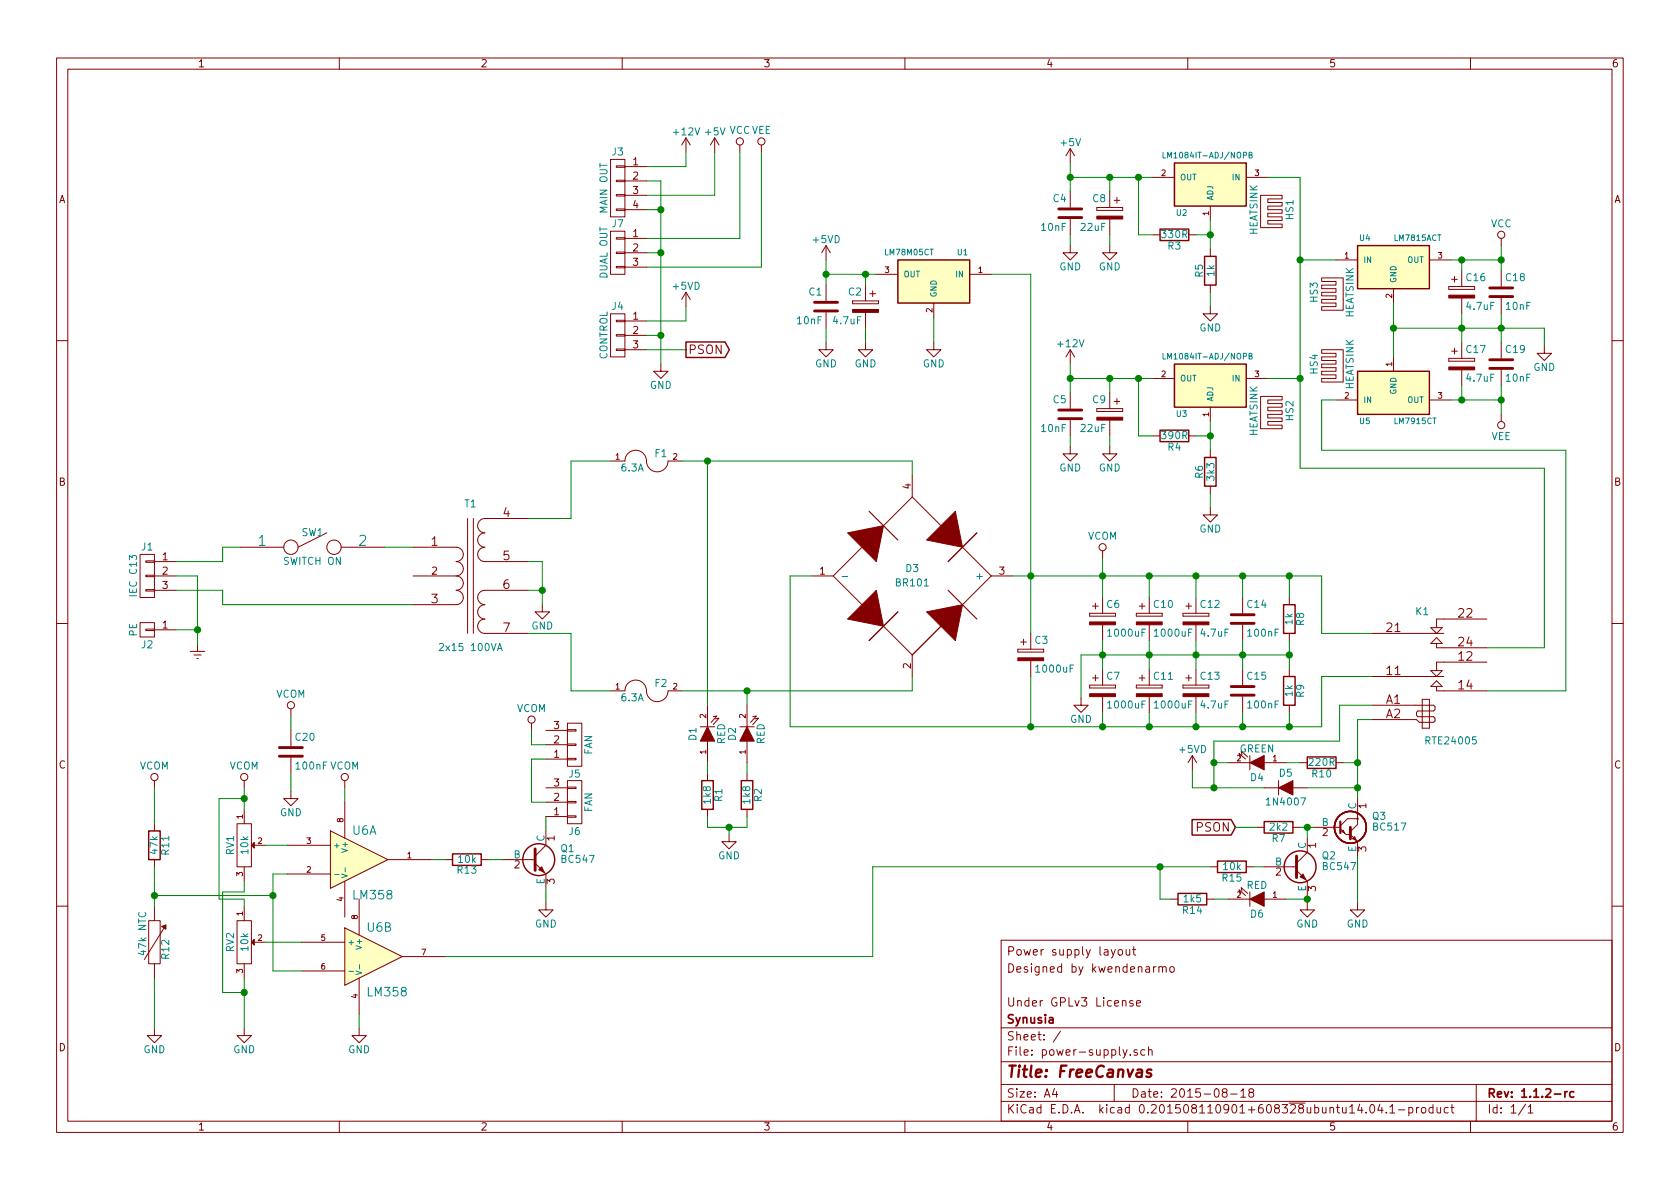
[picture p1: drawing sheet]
<svg xmlns="http://www.w3.org/2000/svg" width="297mm" height="210mm" viewBox="0 0 297 210" stroke-linecap="round" stroke-linejoin="round" font-family="sans-serif">
<g fill="none" stroke="#840000" stroke-width=".18">
<path d="M10 10.3h277v189.9h-277zM12 12.2h273v186.1h-273zM60 10.3v1.9M110 10.3v1.9M160 10.3v1.9M210 10.3v1.9M260 10.3v1.9M107.9 28.2h2.6v10.1h-2.6zM109 37h1.5v.2h-1.5zM109 34.4h1.5v.3h-1.5zM109 31.9h1.5v.2h-1.5zM109 29.3h1.5v.3h-1.5z"/>
<path d="M110.5 29.5h3.8M110.5 32h3.8M110.5 34.5h3.8M110.5 37.1h3.8M121.3 24.4l-.8 1.2M121.3 24.4v2.5M121.3 24.4l.7 1.2M126.4 24.4l-.8 1.2M126.4 24.4v2.5M126.4 24.4l.7 1.2M130.8 25.6v1.3M134.6 25.6v1.3"/>
<path d="M189.2 26.3v2.5M189.2 33.9v2.8M189.2 38.7v2.8M189.2 26.3l-.7 1.3M189.2 26.3l.8 1.3M193.9 37.2h4.6zM193.9 36.7h4.6zM193.9 36.7v.5zM196.2 33.9v2.8M196.2 38.7v2.8M197 35.4h1M197.5 34.9v1"/>
<path d="M198.5 36.7v.5zM203.8 31.4h3.8M214 36.4v2.6M220.3 31.4h3.9M222.9 34.5h3.8v.7h-2.5v.6h2.5v.6h-2.5v.7h2.5v.6h-2.5v.6h2.5v.7h-2.5v.6h2.5v.7h-3.8zM107.9 55.5h2.6v7.6h-2.6zM107.9 40.9h2.6v7.6h-2.6zM109 59.2h1.5v.2h-1.5zM109 56.6h1.5v.3h-1.5zM109 47.1h1.5v.3h-1.5zM109 44.6h1.5v.2h-1.5zM109 42h1.5v.3h-1.5z"/>
<path d="M110.5 56.8h3.8M110.5 59.3h3.8M110.5 42.2h3.8M110.5 44.7h3.8M110.5 47.2h3.8M121.3 51.7v2.5M121.3 51.7l-.8 1.3M121.3 51.7l.7 1.3M146 43.4v2.6M146 50.4v2.8M146 55.2v2.8M146 43.4l-.7 1.3"/>
<path d="M146 43.4l.8 1.3M150.7 53.7h4.6zM150.7 53.2h4.6zM150.7 53.2v.5zM153 50.4v2.8M153 55.2v2.8M153.8 51.9h1M154.3 51.4v1M154.9 48.5h3.8M155.3 53.2v.5zM165.1 53.6v2.5M171.4 48.5h3.9"/>
<path d="M189.2 43.4v1.3h-1.2l1.2 1.3 1.3-1.3h-1.3M196.2 43.4v1.3h-1.3l1.3 1.3 1.3-1.3h-1.3M203.8 41.5h1.3M210.2 41.5h1.3M214 54.2v1.3h-1.3l1.3 1.3 1.3-1.3h-1.3M214 44.1v1.2M214 50.4v1.3M233.7 49.1h3.8v5.8h-3.8v-.7h2.5v-.6h-2.5v-.6h2.5v-.7h-2.5v-.6h2.5v-.7h-2.5v-.6h2.5v-.6h-2.5zM236.2 46h3.8M246.4 51v2.6M252.7 46h3.8M256.2 50.7v.5z"/>
<path d="M256.2 51.2h4.5zM256.2 50.7h4.5zM256.7 49.4h1M257.2 48.9v1M258.4 47.9v2.8M258.4 52.7v2.8M260.7 50.7v.5zM265.4 42.2v1.2M265.4 47.9v2.8M265.4 52.7v2.8M10 60.2h2M109 61.7h1.5v.3h-1.5z"/>
<path d="M110.5 61.8h3.8M116.8 64.4v1.3h1.3l-1.3 1.2-1.2-1.2h1.2M146 60.6v1.2h-1.2l1.2 1.3 1.3-1.3h-1.3M153 60.6v1.2h-1.2l1.2 1.3 1.3-1.3h-1.3M165.1 60.6v1.2h-1.3l1.3 1.3 1.3-1.3h-1.3M189.2 79v1.3h-1.2l1.2 1.2 1.3-1.2h-1.3M189.2 61.8v2.6M189.2 69.5v2.8M189.2 74.3v2.8M189.2 61.8l-.7 1.3M189.2 61.8l.8 1.3M193.9 72.8h4.6z"/>
<path d="M193.9 72.3h4.6zM193.9 72.3v.5zM196.2 79v1.3h-1.3l1.3 1.2 1.3-1.2h-1.3M196.2 69.5v2.8M196.2 74.3v2.8M197 71h1M197.5 70.5v1M198.5 72.3v.5zM203.8 77.1h1.3M203.8 66.9h3.8M210.2 77.1h1.3M214 72v2.5"/>
<path d="M214 79.6v1.3M220.3 66.9h3.9M222.9 70.1h3.8v.6h-2.5v.7h2.5v.6h-2.5v.6h2.5v.7h-2.5v.6h2.5v.6h-2.5v.7h2.5v.6h-3.8zM233.7 61.8h3.8v5.8h-3.8v-.7h2.5v-.6h-2.5v-.6h2.5v-.7h-2.5v-.6h2.5v-.7h-2.5v-.6h2.5v-.6h-2.5zM236.2 70.7h3.8M246.4 63.1v2.6M252.7 70.7h3.8M256.2 63.4v.5zM256.2 63.9h4.5zM256.2 63.4h4.5zM256.7 62.1h1M257.2 61.6v1"/>
<path d="M258.4 60.6v2.8M258.4 65.4v2.8M260.7 63.4v.5zM265.4 60.6v2.8M265.4 65.4v2.8M265.4 73.3v1.2M273 61.2v1.3h1.3l-1.3 1.2-1.2-1.2h1.2M285 60.2h2M24.8 98h2.5v7.7h-2.5zM25.8 99.2h1.5v.2h-1.5zM27.3 99.3h3.8M42.5 96.8h7.7"/>
<path d="M57.8 94.2l-5.1 2.6M60.3 96.8h7.6M73 96.8h7.6a1.27 1.27 0 0 1 1.3 1.2 1.27 1.27 0 0 1-1.3 1.3 1.27 1.27 0 0 1 1.3 1.3 1.27 1.27 0 0 1-1.3 1.2M82.7 91.7v20.3M83.7 91.7v20.3M93.3 91.7h-7.6a1.27 1.27 0 0 0-1.2 1.3 1.27 1.27 0 0 0 1.2 1.2 1.27 1.27 0 0 0-1.2 1.3 1.27 1.27 0 0 0 1.2 1.3 1.27 1.27 0 0 0-1.2 1.2 1.27 1.27 0 0 0 1.2 1.3h7.6M107.9 81.5h2.6a1.93 1.93 0 0 1 2.1-1.9 1.93 1.93 0 0 1 1.7 2.3 1.91 1.91 0 0 0 2.1 1.5 1.91 1.91 0 0 0 1.7-1.9h2.5M152.4 96.8l-5.1 5M161.3 87.9l-5.1 5.1M161.3 87.9l5.1 5.1M161.3 84.1v3.8M170.2 96.8l5.1 5"/>
<path d="M172.7 94.2l-5.1 5.1M194.9 97.4v1.3M214 89.8v1.3h-1.3l1.3 1.2 1.3-1.2h-1.3M214 86v1.2M10 110.3h2M24.8 110.1h2.5v2.5h-2.5zM25.8 104.3h1.5v.2h-1.5zM25.8 101.7h1.5v.3h-1.5zM25.8 111.2h1.5v.3h-1.5zM27.3 101.8h3.8M27.3 104.4h3.8M27.3 111.4h3.8"/>
<path d="M33.7 115.2h2.5M34.3 115.8h1.3M34.8 116.5h.3M34.9 113.9v1.3M73 101.8h7.6M80.6 101.8a1.27 1.27 0 0 1 1.3 1.3 1.27 1.27 0 0 1-1.3 1.3 1.27 1.27 0 0 1 1.3 1.3 1.27 1.27 0 0 1-1.3 1.2h-7.6M93.3 104.4h-7.6a1.27 1.27 0 0 0-1.2 1.3 1.27 1.27 0 0 0 1.2 1.2 1.27 1.27 0 0 0-1.2 1.3 1.27 1.27 0 0 0 1.2 1.3 1.27 1.27 0 0 0-1.2 1.2 1.27 1.27 0 0 0 1.2 1.3h7.6M95.9 106.9v1.3h1.3l-1.3 1.3-1.3-1.3h1.3M143.5 101.8h3.8M147.3 101.8l5.1 5.1M156.2 110.7l5.1 5.1M158.7 108.2l-5 5.1"/>
<path d="M161.3 115.8v3.8M166.4 110.7l-5.1 5.1M175.3 101.8h3.8M175.3 101.8l-5.1 5.1M180 114.8v.5zM180 115.3h4.5zM180 114.8h4.5zM180.5 113.5h1M181 113v1M182.2 112v2.8M182.2 116.8v2.8M184.5 114.8v.5z"/>
<path d="M192.7 108.5v.5zM192.7 109h4.5zM192.7 108.5h4.5zM193.2 107.2h1M193.2 119.9h1M193.7 106.7v1M193.7 119.4v1M194.9 105.7v2.8M194.9 110.5v2.8M194.9 118.4v2.8M197.2 108.5v.5zM200.9 108.5v.5z"/>
<path d="M200.9 109h4.6zM200.9 108.5h4.6zM201.4 107.2h1M201.4 119.9h1M201.9 106.7v1M201.9 119.4v1M203.2 105.7v2.8M203.2 110.5v2.8M203.2 118.4v2.8M205.5 108.5v.5zM209.2 108.5v.5zM209.2 109h4.5z"/>
<path d="M209.2 108.5h4.5zM209.7 107.2h1M209.7 119.9h1M210.2 106.7v1M210.2 119.4v1M211.5 105.7v2.8M211.5 110.5v2.8M211.5 118.4v2.8M213.7 108.5v.5zM219.7 105.7v2.8M219.7 110.5v2.8M219.7 118.4v2.8"/>
<path d="M228 105.7v1.2M228 112v1.3M228 118.4v1.2M242.6 112h12.7M242.6 119.6h12.7M253 118.6h2l-1 1zM253 111h2l-1 1zM254 112.7l1 1.1h-2zM254 113.8v.7h8.9M262.9 109.5h-8.9v1.5M262.9 117.1h-8.9v1.5M285 110.3h2"/>
<path d="M27.3 138v1.3M43.2 138v1.3M51.4 139.9v1.3h1.3l-1.3 1.3-1.2-1.3h1.2M51.4 125.3v1.3M51.4 129.2v2.7M51.4 134v2.8M61 138v1.3M94 127.9v1.3M96.5 139.3h3.8M96.5 134.2h3.8M96.5 131.7h3.8M96.5 129.2h3.8"/>
<path d="M100.3 139.2h1.6v.2h-1.6zM100.3 138h2.6v7.7h-2.6zM100.3 129h1.6v.3h-1.6zM100.3 131.6h1.6v.2h-1.6zM100.3 134.1h1.6v.3h-1.6zM100.3 127.9h2.6v7.6h-2.6zM107.9 122.2h2.6a1.93 1.93 0 0 1 2.1-1.9 1.93 1.93 0 0 1 1.7 2.2 1.91 1.91 0 0 0 2.1 1.6 1.91 1.91 0 0 0 1.7-1.9h2.5M123.8 128.5h2.6M125.1 124.7v3.8M125.1 131.1v3.8M125.1 136.8v1.2M126.1 126.7l.6-.1-1 1.2"/>
<path d="M126.5 127.1l.6-.1-1 1.1M130.8 128.5h2.5M132.1 124.7v3.8M132.1 131.1v3.8M132.1 136.8v1.2M133.1 126.7l.6-.1-1 1.2M133.5 127.1l.6-.1-1 1.1M191.1 123.4v1.3h1.3l-1.3 1.3-1.2-1.3h1.2M192.7 121.2v.5zM192.7 121.7h4.5zM192.7 121.2h4.5zM194.9 123.2v2.8"/>
<path d="M197.2 121.2v.5zM200.9 121.2v.5zM200.9 121.7h4.6zM200.9 121.2h4.6zM203.2 123.2v2.8M205.5 121.2v.5zM209.2 121.2v.5zM209.2 121.7h4.5zM209.2 121.2h4.5zM210.8 133.6l-.7 1.3M210.8 133.6v2.5M210.8 133.6l.8 1.3"/>
<path d="M211.5 123.2v2.8M213.7 121.2v.5zM217.2 134.9h3.8M219.2 133.9l-.1-.7 1.1 1M219.6 133.5l-.1-.7 1.1 1.1M219.7 123.2v2.8M221 133.6v2.5M223.5 134.9h3.8M223.5 139.3h2.6M226.1 138v2.6M228 124.7v1.3M228.6 139.3h2.5"/>
<path d="M229.9 134.9h1.2M236.2 134.9h1.3M242.6 124.7h10.9l.2 .2v.6l-.2 .2h-2.8l-.3 .3v.5l.3 .2h2.8l.2 .3v.5l-.2 .2h-2.5l-.6-.5h-7.8M251.5 123.7h1.2v5.1h-1.2zM253 121.4l1-1 1 1zM254 121.4v.8h8.9M27.3 145.7v1.2M27.3 152v1.3M41.9 145.7h2.5v7.6h-2.5zM43.2 143.1v2.6M43.2 153.3v2.5M45 149.5h2"/>
<path d="M50.8 154.6h7.6M50.8 149.5h7.6M58.4 146.9l10.2 5.1-10.2 5.1zM61 141.9v6.3M61 155.8v6.4M63.5 159v6.3M68.6 152h7.6M78.7 152h1.3M85.1 152h1.3M88.9 152h5.7M94.6 152.6l1.9 2v2.5M96.5 159.6v1.3h1.3l-1.3 1.3-1.3-1.3h1.3"/>
<path d="M96.5 146.9v2.6l-1.9 1.9M96.5 144.4h3.8M96.5 141.9h3.8M100.3 141.7h1.6v.3h-1.6zM100.3 144.3h1.6v.2h-1.6zM125.1 143.1v1.3M128.9 147.6v1.2h1.3l-1.3 1.3-1.3-1.3h1.3M132.1 143.1v1.3M207 159h1.3M213.4 159h1.2M214 153.3h1.3M217.2 159h3.8"/>
<path d="M219.2 158l-.1-.7 1.1 1.1M219.6 157.6l-.1-.6 1.1 1M220.3 153.3h1.3M221 157.7v2.6M222.2 146.3h1.3M223.5 153.3h5.7M223.5 159h3.8M228.6 146.3h1.3M229.2 153.9l1.9 1.9v2.6M231.1 159.6v1.3h1.3l-1.3 1.3-1.2-1.3h1.2M231.1 148.2v2.5l-1.9 1.9M232.4 146.3h4.5"/>
<path d="M237 146.6l1 1h.8l1.2 1.2v2.6M237.2 147.1l.3-.3 .2 .5zM240 159.6v1.3h1.3l-1.3 1.3-1.2-1.3h1.2M240 144.8h-1.7l-1.3 1.2M240 141.2v4.6l-1.2 1.3M10 160.2h2M26.3 162.8h2v7.6h-2zM27.3 160.3v2.5M27.3 170.4v2.6M29.3 163.6l-3.8 6.1M41.9 162.8h2.5v7.6h-2.5zM43.2 160.3v2.5"/>
<path d="M43.2 170.4v2.6M45 166.6h2M53.3 166.6h7.7M53.3 171.7h7.7M61 164.1l10.1 5.1-10.1 5zM63.5 173v6.3M71.1 169.2h7.6M177 166.3h108v32h-108zM197.8 168l.2-.1 .4 .1 .1 .6-.2 .2-.3 .1-.2-.1zM198.5 177.1l.2-.2 .3 .1 .1 .9M199.1 167.9l.1 .9 .3 .1 .2-.1M199.7 167.9v1"/>
<path d="M200.3 167.9h.5M200.3 177a.37 .37 0 0 0-.6 .1l.1 .3 .5 .1 .1 .1-.2 .3-.5-.1M200.5 167.4v1.3l.3 .2M200.9 177.4l.8-.1-.1-.3-.4-.1-.3 .2 .1 .7h.6M204 170.9v1M204.4 170.9l-.4 .3M204.9 171.1l.2-.2 .4 .1v.9M204.9 170.9v1M205.5 171.1a.36 .36 0 0 1 .4-.2 .36 .36 0 0 1 .3 .2v.8M206.9 171.1l.2-.2 .4 .2 .1 .5-.1 .3h-.4l-.2-.1zM285 160.2h2M27.3 181.9v1.2h1.3l-1.3 1.3-1.3-1.3h1.3"/>
<path d="M43.2 181.9v1.2h1.2l-1.2 1.3-1.3-1.3h1.3M60 198.3v1.9M63.5 181.9v1.2h1.3l-1.3 1.3-1.3-1.3h1.3M110 198.3v1.9M160 198.3v1.9M177 194.8h108M177 191.8h108M177 187.8h108M177 181.8h108M186.4 192.5l-.3 1h.9M186.8 193v1M187.5 182.3l-1.3 2"/>
<path d="M197 191.8v3M199.8 186.5v.1M201.1 185.7a.37 .37 0 0 0-.6 .1l.1 .2 .5 .2v.1l-.2 .3-.4-.1M202.4 185.7l-.4-.1-.3 .3 .1 .6 .2 .1 .4-.1M203.1 185.7l.2-.1 .4 .1v.9M203.1 185.1v1.5M210 198.3v1.9M216.4 193.2l-.3-.3 .1-.2 .2-.2 .4 .1 .2 .2-.1 .2-.6 .2a.48 .48 0 0 0-.1 .7l.2 .1 .5-.1a.48 .48 0 0 0-.2-.7M217.6 193.5h1.1M219.4 193l.4-.5v1.5M219.4 194h.8M221.1 193.2l-.3-.3 .1-.2 .2-.2 .4 .1 .2 .2-.1 .2-.6 .2a.48 .48 0 0 0-.1 .7l.2 .1 .5-.1a.48 .48 0 0 0-.2-.7"/>
<path d="M242.3 195.5l.2-.2a.81 .81 0 0 1 .6 .6 .81 .81 0 0 1-.3 .8l-.1 .1a.79 .79 0 0 1-.4-1.3zM244 195.2l-.4 1.1h1M244.3 195.8v1M245.1 196.7v.1M245.7 195.8l.5-.5v1.5M245.7 196.8h.9M247.2 196.3h1.2M249.1 195.9l.4-.1 .3 .3-.1 .6h-.6M249.1 195.8v1.5M250.4 195.8v1M250.9 195.8l-.5 .3M251.4 196l.2-.2 .4 .2 .1 .5-.1 .2-.4 .1-.2-.1z"/>
<path d="M253.4 195.9l-.5-.1-.2 .3v.6l.2 .1 .5-.1M253.4 195.3v1.5M254.1 195.8l.1 .9 .3 .1 .2-.1M254.7 195.8v1M256.1 195.9l-.5-.1-.3 .3 .1 .6 .2 .1 .5-.1M256.5 195.8h.6M256.7 195.3v1.3l.4 .2M260 198.3v1.9M261 191.8v6.5M269.7 195.2l-1.2 2M270.2 195.8l.4-.5v1.5M270.2 196.8h.8"/>
<circle cx="130.8" cy="25" r=".63"/>
<circle cx="134.6" cy="25" r=".63"/>
<circle cx="265.4" cy="41.5" r=".63"/>
<circle cx="265.4" cy="75.2" r=".63"/>
<circle cx="51.4" cy="96.8" r="1.27"/>
<circle cx="59.1" cy="96.8" r="1.27"/>
<circle cx="194.9" cy="96.8" r=".63"/>
<circle cx="27.3" cy="137.4" r=".63"/>
<circle cx="43.2" cy="137.4" r=".63"/>
<circle cx="51.4" cy="124.7" r=".63"/>
<circle cx="61" cy="137.4" r=".63"/>
<circle cx="94" cy="127.2" r=".63"/>
<circle cx="240" cy="144.8" r=".13"/>
</g>
<path d="M276.7 193v1M277.1 193l-.4 .3M278.3 193.1l-.5-.1-.3 .3 .1 .6 .2 .1 .5-.1" fill="none" stroke="#840000" stroke-width=".3"/>
<path d="M203.6 189.2l-.5-.1-.3 .4 .2 .3 .5 .1 .1 .3-.2 .1-.1 .1-.6-.1" fill="none" stroke="#840000" stroke-width=".41"/>
<g fill="none" stroke="#008484" stroke-width=".18">
<path d="M205.6 26.9v1h.5M220.9 27.4h.4v-.4l-.4-.1v1h.3l.2-.3-.2-.2M205.6 62.5v1h.5M220.9 63l.4-.1v-.3l-.4-.1v1h.3l.2-.3-.2-.2M77.7 113.9l.5-.1 .2 .1v.2l-.8 1h.8M88 115.1l.4-1.3 .4 1.3M88.1 114.7h.6M148.9 101.9h1M59.2 154.6h.7M60.4 154.6l1 .3-1 .3M61 153.4v.8M61.7 171.8h.8"/>
<path d="M62.9 171.7l1.1 .3-1.1 .4M63.6 170.6v.7"/>
</g>
<g fill="none" stroke="#008400" stroke-width=".18">
<path d="M114.3 32h2.5v32.4M114.3 37.1h2.5M121.3 26.9v2.6h-7M126.4 26.9v7.6h-12.1M130.8 26.9v15.3h-16.5M134.6 26.9v20.3h-20.3M189.2 31.4h14.6M189.2 28.8v5.1M196.2 31.4v2.5M201.3 31.4v10.1h2.5M214 39v5.1M224.2 31.4h5.7v51.4h43.1v31.7h-10.1"/>
<path d="M114.3 59.3h2.5M114.3 44.7h2.5M121.3 54.2v2.6h-7M146 48.5h8.9M146 46v4.4M146 58v2.6M153 48.5v1.9M153 58v2.6M165.1 56.1v4.5M175.3 48.5h6.9v63.5M189.2 41.5v1.9M196.2 41.5v1.9"/>
<path d="M211.5 41.5h2.5M214 51.7v2.5M229.9 46h6.3M246.4 58h26.6v3.2M246.4 53.6v9.5M256.5 46h8.9M258.4 46v1.9M258.4 55.5v5.1M265.4 43.4v4.5M265.4 55.5v5.1M114.3 61.8h7M189.2 64.4v5.1"/>
<path d="M189.2 77.1v1.9M189.2 66.9h14.6M196.2 66.9v2.6M196.2 77.1v1.9M201.3 66.9v10.2h2.5M211.5 77.1h2.5M214 74.5v5.1M224.2 66.9h5.7M236.2 70.7h-2.5v8.9h43.2v42.6h-14M256.5 70.7h8.9M258.4 68.2v2.5M265.4 68.2v5.1"/>
<path d="M42.5 96.8h-3.1v2.5h-8.3M67.9 96.8h5.1M93.3 99.3h2.6v7.6M107.9 81.5h-6.9v10.2h-7.7M120.6 81.5h40.7v2.6M125.1 81.5v43.2M194.9 98.7v7M214 87.2v2.6M31.1 101.8h3.8v12.1M31.1 104.4h8.3v2.5h33.6M31.1 111.4h3.8M93.3 104.4h2.6"/>
<path d="M93.3 112h7.7v10.2h6.9M143.5 101.8h-3.8v26.7h94v-8.9h8.9M161.3 119.6v2.6h-40.7M179.1 101.8h54.6v10.2h8.9M182.2 119.6v8.9M194.9 113.3v5.1M203.2 101.8v3.9M203.2 113.3v5.1M211.5 101.8v3.9M211.5 113.3v5.1M219.7 101.8v3.9M219.7 113.3v5.1"/>
<path d="M228 101.8v3.9M228 113.3v5.1M228 115.8h-36.9v7.6M27.3 139.3v6.4M43.2 139.3v3.8M51.4 126.6v2.6M51.4 136.8v3.1M61 139.3v2.6M94 129.2v2.5h2.5M96.5 134.2h-2.5v7.7h2.5M125.1 134.9v1.9M132.1 122.2v2.5"/>
<path d="M132.1 134.9v1.9M194.9 126v2.5M203.2 126v2.5M210.8 136.1v3.2h12.7M211.5 126v2.5M214.6 134.9h2.6M219.7 126v2.5M227.3 134.9h2.6M228 126v2.5M231.1 139.3h8.9M237.5 134.9h2.5M242.6 127.2h-2.6v14"/>
<path d="M242.6 124.7h-5.7v6.4h-22.3v8.2M27.3 153.3v7M27.3 158.4h21M43.2 155.8v1.9h-3.8v17.8h3.8M43.2 141.2h-4.5v17.8h4.5v1.3M47 149.5h3.8M50.8 154.6h-2.5v17.1h5M76.2 152h2.5M86.4 152h2.5M96.5 144.4v2.5M96.5 157.1v2.5M125.1 144.4v1.9h7v-1.9"/>
<path d="M128.9 146.3v1.3M205.1 153.3v5.7h1.9M214 153.3h-59.7v15.9h-75.6M214.6 159h2.6M218.4 146.3h3.8M221.6 153.3h1.9M227.3 159h3.8M229.9 146.3h2.5M231.1 146.3v1.9M231.1 158.4v1.2M240 151.4v8.2M27.3 173v8.9"/>
<path d="M43.2 173v8.9M47 166.6h6.3M63.5 179.3v2.6"/>
</g>
<g fill="#008400" stroke="#008400" stroke-width=".25">
<circle cx="95.9" cy="104.4" r=".51"/>
<circle cx="128.9" cy="146.3" r=".51"/>
<circle cx="125.1" cy="81.5" r=".51"/>
<circle cx="132.1" cy="122.2" r=".51"/>
<circle cx="194.9" cy="101.8" r=".51"/>
<circle cx="203.2" cy="101.8" r=".51"/>
<circle cx="211.5" cy="101.8" r=".51"/>
<circle cx="219.7" cy="101.8" r=".51"/>
<circle cx="219.7" cy="128.5" r=".51"/>
<circle cx="211.5" cy="128.5" r=".51"/>
<circle cx="203.2" cy="128.5" r=".51"/>
<circle cx="194.9" cy="128.5" r=".51"/>
<circle cx="194.9" cy="115.8" r=".51"/>
<circle cx="203.2" cy="115.8" r=".51"/>
<circle cx="211.5" cy="115.8" r=".51"/>
<circle cx="219.7" cy="115.8" r=".51"/>
<circle cx="182.2" cy="101.8" r=".51"/>
<circle cx="182.2" cy="128.5" r=".51"/>
<circle cx="228" cy="101.8" r=".51"/>
<circle cx="240" cy="139.3" r=".51"/>
<circle cx="214.6" cy="134.9" r=".51"/>
<circle cx="214.6" cy="139.3" r=".51"/>
<circle cx="258.4" cy="70.7" r=".51"/>
<circle cx="258.4" cy="46" r=".51"/>
<circle cx="246.4" cy="58" r=".51"/>
<circle cx="265.4" cy="58" r=".51"/>
<circle cx="258.4" cy="58" r=".51"/>
<circle cx="196.2" cy="31.4" r=".51"/>
<circle cx="153" cy="48.5" r=".51"/>
<circle cx="196.2" cy="66.9" r=".51"/>
<circle cx="229.9" cy="66.9" r=".51"/>
<circle cx="146.1" cy="48.5" r=".51"/>
<circle cx="189.2" cy="66.9" r=".51"/>
<circle cx="189.2" cy="31.4" r=".51"/>
<circle cx="265.4" cy="46" r=".51"/>
<circle cx="265.4" cy="70.7" r=".51"/>
<circle cx="229.9" cy="46" r=".51"/>
<circle cx="116.8" cy="37.1" r=".51"/>
<circle cx="116.8" cy="59.3" r=".51"/>
<circle cx="116.8" cy="44.7" r=".51"/>
<circle cx="34.9" cy="111.4" r=".51"/>
<circle cx="43.2" cy="175.5" r=".51"/>
<circle cx="43.2" cy="141.2" r=".51"/>
<circle cx="27.3" cy="158.4" r=".51"/>
<circle cx="48.3" cy="158.4" r=".51"/>
<circle cx="231.1" cy="159" r=".51"/>
<circle cx="205.1" cy="153.3" r=".51"/>
<circle cx="228" cy="115.8" r=".51"/>
<circle cx="228" cy="128.5" r=".51"/>
<circle cx="231.1" cy="146.3" r=".51"/>
<circle cx="240" cy="134.9" r=".51"/>
<circle cx="214" cy="41.5" r=".51"/>
<circle cx="201.3" cy="31.4" r=".51"/>
<circle cx="214" cy="77.1" r=".51"/>
<circle cx="201.3" cy="66.9" r=".51"/>
</g>
<path d="M153.7 90.4l5 5.1M172.7 94.2l-5.1 5.1M158.7 108.2l-5 5.1M167.6 104.4l5.1 5.1" fill="none" stroke="#840000" stroke-width=".2"/>
<g fill="#840000" stroke="#840000" stroke-width=".18">
<path d="M149.9 94.2l6.3-1.2-1.3 6.3z"/>
<path d="M154.9 104.4l1.3 6.3-6.3-1.2z"/>
<path d="M163.8 108.2l6.4-1.3-1.3 6.4z"/>
<path d="M168.9 90.4l1.3 6.4-6.4-1.3z"/>
<path d="M125.1 128.5l1.3 2.6h-2.6z"/>
<path d="M132.1 128.5l1.2 2.6h-2.5z"/>
<path d="M192.7 110h4.5v.5h-4.5z"/>
<path d="M200.9 110h4.6v.5h-4.6z"/>
<path d="M209.2 110h4.5v.5h-4.5z"/>
<path d="M192.7 122.7h4.5v.5h-4.5z"/>
<path d="M200.9 122.7h4.6v.5h-4.6z"/>
<path d="M209.2 122.7h4.5v.5h-4.5z"/>
<path d="M180 116.3h4.5v.5h-4.5z"/>
<path d="M221 134.9l2.5-1.3v2.5z"/>
<path d="M226.1 139.3l2.5-1.3v2.6z"/>
<path d="M193.9 38.2h4.6v.5h-4.6z"/>
<path d="M256.2 52.2h4.5v.5h-4.5z"/>
<path d="M256.2 64.9h4.5v.5h-4.5z"/>
<path d="M150.7 54.7h4.6v.5h-4.6z"/>
<path d="M193.9 73.8h4.6v.5h-4.6z"/>
<path d="M239.1 148.3l.4-.4 .3 .7z"/>
<path d="M44.4 166.6l.6-.5v1z"/>
<path d="M44.4 149.5l.6-.5v1z"/>
<path d="M28.6 163.8l.7-.2v.7z"/>
<path d="M229.9 155.1l.5-.5 .5 1z"/>
<path d="M95.8 153.3l.5 1-1.1-.5z"/>
<path d="M221 159l2.5-1.3v2.6z"/>
</g>
<g fill="none" stroke="#840000" stroke-width=".25">
<path d="M207.6 28.8h12.7v7.6h-12.7zM158.7 46h12.7v7.6h-12.7zM205.1 40.5h5.1v2h-5.1zM213 45.3h2v5.1h-2zM240 43.4h12.7v7.6h-12.7zM121.3 60.5h6.9l.8 1.3-.8 1.4h-6.9zM205.1 76.1h5.1v2h-5.1zM207.6 64.4h12.7v7.6h-12.7zM240 65.7h12.7v7.6h-12.7zM213 80.9h2v5.1h-2zM226.9 106.9h2.1v5.1h-2.1zM226.9 119.6h2.1v5.1h-2.1z"/>
<path d="M124.1 138h2v5.1h-2zM131.1 138h2v5.1h-2zM231.1 133.9h5.1v2h-5.1zM26.3 146.9h2v5.1h-2zM80 151h5.1v2h-5.1zM208.3 158h5.1v2h-5.1zM210.8 144.9h6.9l.7 1.4-.7 1.4h-6.9zM215.3 152.3h5v2h-5zM223.5 145.3h5.1v2h-5.1z"/>
<circle cx="95.2" cy="152" r="2.82"/>
<circle cx="229.9" cy="153.3" r="2.82"/>
<circle cx="238.8" cy="146.3" r="2.82"/>
</g>
<g fill="none" stroke="#840000" stroke-width=".51">
<path d="M187.2 38.5h4.1M187.2 37h4.1M144 55h4.1M144 53.5h4.1M263.4 52.4h4.1M263.4 50.9h4.1M187.2 74h4.1M187.2 72.5h4.1M263.4 65.1h4.1M263.4 63.6h4.1M217.7 110.2h4M217.7 108.7h4"/>
<path d="M49.4 133.7h4.1M49.4 132.2h4.1M217.7 122.9h4M217.7 121.4h4M94.6 150.1v3.8M229.2 151.4v3.8M238.8 146.3v2"/>
</g>
<g fill="#ffffc2" stroke="#ffffc2" stroke-width=".18">
<path d="M207.6 28.8h12.7v7.6h-12.7z"/>
<path d="M240 43.4h12.7v7.6h-12.7z"/>
<path d="M240 65.7h12.7v7.6h-12.7z"/>
<path d="M158.7 46h12.7v7.6h-12.7z"/>
<path d="M207.6 64.4h12.7v7.6h-12.7z"/>
<path d="M58.4 146.9l10.2 5.1-10.2 5.1z"/>
<path d="M61 164.1l10.1 5.1-10.1 5z"/>
</g>
<path d="M237 145.3v2" fill="none" stroke="#840000" stroke-width=".38"/>
<text font-size="2.8" fill="#840000" x="178" y="190.5">Title: FreeCanvas</text>
<g font-size="2.5" fill="#008484">
<text x="45.7" y="96.5">1</text>
<text x="63.4" y="96.5">2</text>
</g>
<g font-size="2.1" fill="#840000">
<text x="121.7" y="62.6">PSON</text>
<text x="89" y="91.4">4</text>
<text x="76.3" y="96.5">1</text>
<text x="89" y="99.1">5</text>
<text x="76.3" y="106.7">3</text>
<text x="89" y="104.1">6</text>
<text x="89" y="111.8">7</text>
<text x="245.2" y="111.8">21</text>
<text x="257.9" y="109.2">22</text>
<text x="245.2" y="119.4">11</text>
<text x="257.9" y="116.8">12</text>
<text x="257.9" y="114.3">24</text>
<text x="245" y="124.5">A1</text>
<text x="257.9" y="121.9">14</text>
<text x="245" y="127">A2</text>
<text x="211.5" y="147.1">PSON</text>
<text x="178" y="172">Designed by kwendenarmo</text>
<text x="178" y="169">Power supply layout</text>
<text x="178" y="178">Under GPLv3 License</text>
<text x="178" y="184">Sheet: /</text>
<text x="178" y="181">Synusia</text>
<text x="178" y="186.7">File: power-supply.sch</text>
<text x="178" y="196.9">KiCad E.D.A. kicad 0.201508110901+608328ubuntu14.04.1-product</text>
<text x="178" y="194.1">Size: A4</text>
<text x="200" y="194.1">Date: 2015-08-18</text>
<text x="263" y="194.1">Rev: 1.1.2-rc</text>
<text x="263" y="196.9">Id: 1/1</text>
</g>
<g font-size="2.1" fill="#008484">
<text x="62.3" y="147.6">U6A</text>
<text x="62.6" y="159">LM358</text>
<text x="64.9" y="164.8">U6B</text>
<text x="65.1" y="176.2">LM358</text>
</g>
<g font-size="1.8" fill="#840000">
<text x="35" y="11.9">1</text>
<text x="85" y="11.9">2</text>
<text x="135" y="11.9">3</text>
<text x="185" y="11.9">4</text>
<text x="235" y="11.9">5</text>
<text x="285" y="11.9">6</text>
<text x="111.9" y="29.2">1</text>
<text x="10.4" y="35.9">A</text>
<text x="111.9" y="31.7">2</text>
<text x="111.9" y="34.3">3</text>
<text x="285.4" y="35.9">A</text>
<text x="111.9" y="41.9">1</text>
<text x="111.9" y="36.8">4</text>
<text x="111.9" y="44.4">2</text>
<text x="111.9" y="47">3</text>
<text x="111.9" y="56.5">1</text>
<text x="111.9" y="59">2</text>
<text x="111.9" y="61.6">3</text>
<text x="10.4" y="85.9">B</text>
<text x="161" y="86.5" transform="rotate(-90 161 86.5)">4</text>
<text x="285.4" y="85.9">B</text>
<text x="28.7" y="99.1">1</text>
<text x="28.7" y="101.6">2</text>
<text x="76.4" y="101.6">2</text>
<text x="144.9" y="101.6">1</text>
<text x="176.7" y="101.6">3</text>
<text x="28.7" y="104.1">3</text>
<text x="28.7" y="111.1">1</text>
<text x="161" y="118.2" transform="rotate(-90 161 118.2)">2</text>
<text x="97.9" y="131.4">2</text>
<text x="97.9" y="128.9">3</text>
<text x="10.4" y="135.9">C</text>
<text x="97.9" y="134">1</text>
<text x="285.4" y="135.9">C</text>
<text x="97.9" y="141.6">2</text>
<text x="97.9" y="139.1">3</text>
<text x="241.6" y="143" transform="rotate(-90 241.6 143)">1</text>
<text x="97.9" y="144.1">1</text>
<text x="98" y="148.7" transform="rotate(-90 98 148.7)">1</text>
<text x="232.7" y="150" transform="rotate(-90 232.7 150)">1</text>
<text x="233.8" y="147.8">2</text>
<text x="91" y="153.5">2</text>
<text x="225.6" y="154.8">2</text>
<text x="241.6" y="150.6" transform="rotate(-90 241.6 150.6)">3</text>
<text x="98" y="156.3" transform="rotate(-90 98 156.3)">3</text>
<text x="232.7" y="157.6" transform="rotate(-90 232.7 157.6)">3</text>
<text x="10.4" y="185.9">D</text>
<text x="285.4" y="185.9">D</text>
<text x="35" y="199.9">1</text>
<text x="85" y="199.9">2</text>
<text x="135" y="199.9">3</text>
<text x="185" y="199.9">4</text>
<text x="235" y="199.9">5</text>
<text x="285" y="199.9">6</text>
</g>
<g font-size="1.8" fill="#008484">
<text x="119.2" y="23.9">+12V</text>
<text x="124.8" y="23.9">+5V VCCVEE</text>
<text x="108.3" y="27.5">J3</text>
<text x="187.6" y="25.8">+5V</text>
<text x="186.2" y="35.7">C4</text>
<text x="193.2" y="35.7">C8</text>
<text x="107.4" y="37.6" transform="rotate(-90 107.4 37.6)">MAIN OUT</text>
<text x="108.3" y="40.2">J7</text>
<text x="184.2" y="40.8">10nF</text>
<text x="191.2" y="40.8">22uF</text>
<text x="222.3" y="41.6" transform="rotate(-90 222.3 41.6)">HEATSINK</text>
<text x="228.7" y="38.8" transform="rotate(-90 228.7 38.8)">HS1</text>
<text x="263.6" y="40.2">VCC</text>
<text x="143.8" y="43">+5VD</text>
<text x="187.3" y="47.8">GND</text>
<text x="194.3" y="47.8">GND</text>
<text x="205.5" y="42.1">330R</text>
<text x="206.5" y="44.1">R3</text>
<text x="107.4" y="49.2" transform="rotate(-90 107.4 49.2)">DUAL OUT</text>
<text x="119" y="51.2">+5VD</text>
<text x="143.1" y="52.2">C1</text>
<text x="150" y="52.2">C2</text>
<text x="212.7" y="49" transform="rotate(-90 212.7 49)">R5</text>
<text x="214.7" y="48.8" transform="rotate(-90 214.7 48.8)">1k</text>
<text x="233" y="53.4" transform="rotate(-90 233 53.4)">HS3</text>
<text x="259.3" y="49.7">C16</text>
<text x="266.3" y="49.7">C18</text>
<text x="108.3" y="54.8">J4</text>
<text x="141" y="57.3">10nF</text>
<text x="147.4" y="57.3">4.7uF</text>
<text x="212" y="58.6">GND</text>
<text x="239.3" y="56.2" transform="rotate(-90 239.3 56.2)">HEATSINK</text>
<text x="259.4" y="54.8">4.7uF</text>
<text x="266.3" y="54.8">10nF</text>
<text x="107.4" y="63.7" transform="rotate(-90 107.4 63.7)">CONTROL</text>
<text x="144.1" y="64.9">GND</text>
<text x="151.1" y="64.9">GND</text>
<text x="163.1" y="64.9">GND</text>
<text x="187.1" y="61.4">+12V</text>
<text x="259.3" y="62.4">C17</text>
<text x="266.3" y="62.4">C19</text>
<text x="271.1" y="65.6">GND</text>
<text x="114.9" y="68.8">GND</text>
<text x="186.2" y="71.3">C5</text>
<text x="193.2" y="71.3">C9</text>
<text x="233" y="66.1" transform="rotate(-90 233 66.1)">HS4</text>
<text x="239.3" y="68.9" transform="rotate(-90 239.3 68.9)">HEATSINK</text>
<text x="259.4" y="67.5">4.7uF</text>
<text x="266.3" y="67.5">10nF</text>
<text x="184.2" y="76.4">10nF</text>
<text x="191.2" y="76.4">22uF</text>
<text x="205.5" y="77.6">390R</text>
<text x="222.3" y="77.2" transform="rotate(-90 222.3 77.2)">HEATSINK</text>
<text x="228.7" y="74.3" transform="rotate(-90 228.7 74.3)">HS2</text>
<text x="263.7" y="77.8">VEE</text>
<text x="109.9" y="83.4">6.3A</text>
<text x="115.8" y="80.8">F1</text>
<text x="187.3" y="83.4">GND</text>
<text x="194.3" y="83.4">GND</text>
<text x="206.5" y="79.7">R4</text>
<text x="82.2" y="89.7">T1</text>
<text x="212.7" y="84.6" transform="rotate(-90 212.7 84.6)">R6</text>
<text x="214.7" y="84.9" transform="rotate(-90 214.7 84.9)">3k3</text>
<text x="53.3" y="94.8">SW1</text>
<text x="192.3" y="95.4">VCOM</text>
<text x="212" y="94.2">GND</text>
<text x="25.1" y="97.3">J1</text>
<text x="50.2" y="99.9">SWITCH ON</text>
<text x="160.2" y="101.1">D3</text>
<text x="24.2" y="105.2" transform="rotate(-90 24.2 105.2)">IEC C13</text>
<text x="158.5" y="103.7">BR101</text>
<text x="172.9" y="102.5">+</text>
<text x="195.7" y="107.5">C6</text>
<text x="204.1" y="107.5">C10</text>
<text x="212.3" y="107.5">C12</text>
<text x="220.6" y="107.5">C14</text>
<text x="24.2" y="112.5" transform="rotate(-90 24.2 112.5)">PE</text>
<text x="93.9" y="111.3">GND</text>
<text x="183" y="113.8">C3</text>
<text x="196.1" y="112.6">1000uF</text>
<text x="204.3" y="112.6">1000uF</text>
<text x="212.4" y="112.6">4.7uF</text>
<text x="220.8" y="112.6">100nF</text>
<text x="228.5" y="110.4" transform="rotate(-90 228.5 110.4)">1k</text>
<text x="230.6" y="110.6" transform="rotate(-90 230.6 110.6)">R8</text>
<text x="250.3" y="108.8">K1</text>
<text x="25.1" y="114.6">J2</text>
<text x="78.3" y="115.1">2x15 100VA</text>
<text x="183.4" y="118.9">1000uF</text>
<text x="48.8" y="123.4">VCOM</text>
<text x="91.3" y="125.9">VCOM</text>
<text x="109.9" y="124">6.3A</text>
<text x="115.8" y="121.5">F2</text>
<text x="195.7" y="120.2">C7</text>
<text x="196.1" y="125.3">1000uF</text>
<text x="204.1" y="120.2">C11</text>
<text x="204.3" y="125.3">1000uF</text>
<text x="212.3" y="120.2">C13</text>
<text x="212.4" y="125.3">4.7uF</text>
<text x="220.6" y="120.2">C15</text>
<text x="220.8" y="125.3">100nF</text>
<text x="228.5" y="123.1" transform="rotate(-90 228.5 123.1)">1k</text>
<text x="230.6" y="123.3" transform="rotate(-90 230.6 123.3)">R9</text>
<text x="52.3" y="131">C20</text>
<text x="123.1" y="130.9" transform="rotate(-90 123.1 130.9)">D1</text>
<text x="128.2" y="131.6" transform="rotate(-90 128.2 131.6)">RED</text>
<text x="130.1" y="130.9" transform="rotate(-90 130.1 130.9)">D2</text>
<text x="135.2" y="131.6" transform="rotate(-90 135.2 131.6)">RED</text>
<text x="189.2" y="127.8">GND</text>
<text x="252.3" y="131.6">RTE24005</text>
<text x="24.7" y="136.1">VCOM</text>
<text x="40.5" y="136.1">VCOM</text>
<text x="52.5" y="136.1">100nF VCOM</text>
<text x="100.6" y="137.5">J5</text>
<text x="104.7" y="133.5" transform="rotate(-90 104.7 133.5)">FAN</text>
<text x="208.6" y="133.1">+5VD</text>
<text x="219.1" y="133">GREEN</text>
<text x="226.2" y="137.3">D5</text>
<text x="231.6" y="135.4">220R</text>
<text x="232.1" y="137.5">R10</text>
<text x="104.7" y="143.7" transform="rotate(-90 104.7 143.7)">FAN</text>
<text x="125.7" y="142.1" transform="rotate(-90 125.7 142.1)">1k8</text>
<text x="127.7" y="141.7" transform="rotate(-90 127.7 141.7)">R1</text>
<text x="132.6" y="142.1" transform="rotate(-90 132.6 142.1)">1k8</text>
<text x="134.7" y="141.7" transform="rotate(-90 134.7 141.7)">R2</text>
<text x="221.1" y="138.1">D4</text>
<text x="224.2" y="142.4">1N4007</text>
<text x="239.8" y="143.1" transform="rotate(-90 239.8 143.1)">C</text>
<text x="49.5" y="144.3">GND</text>
<text x="96.3" y="148.8" transform="rotate(-90 96.3 148.8)">C</text>
<text x="100.6" y="147.6">J6</text>
<text x="224.6" y="146.9">2k2</text>
<text x="224.9" y="148.9">R7</text>
<text x="233.7" y="146">B</text>
<text x="242.7" y="145">Q3</text>
<text x="242.9" y="146.9">BC517</text>
<text x="27.9" y="150.9" transform="rotate(-90 27.9 150.9)">47k</text>
<text x="29.9" y="151.1" transform="rotate(-90 29.9 151.1)">R11</text>
<text x="41.4" y="151.2" transform="rotate(-90 41.4 151.2)">RV1</text>
<text x="43.9" y="150.9" transform="rotate(-90 43.9 150.9)">10k</text>
<text x="80.9" y="154.5">R13</text>
<text x="81.1" y="152.6">10k</text>
<text x="90.8" y="151.8">B</text>
<text x="99.2" y="150.7">Q1</text>
<text x="99.4" y="152.6">BC547</text>
<text x="126.9" y="151.9">GND</text>
<text x="216.2" y="155.9">R15</text>
<text x="216.3" y="153.8">10k</text>
<text x="225.4" y="153">B</text>
<text x="230.9" y="150.1" transform="rotate(-90 230.9 150.1)">C</text>
<text x="233.8" y="151.9">Q2</text>
<text x="234" y="153.8">BC547</text>
<text x="239.8" y="150.7" transform="rotate(-90 239.8 150.7)">E</text>
<text x="96.3" y="156.4" transform="rotate(-90 96.3 156.4)">E</text>
<text x="209.2" y="161.6">R14</text>
<text x="209.3" y="159.6">1k5</text>
<text x="220.4" y="157.2">RED</text>
<text x="230.9" y="157.7" transform="rotate(-90 230.9 157.7)">E</text>
<text x="94.6" y="164">GND</text>
<text x="221.1" y="162.2">D6</text>
<text x="229.2" y="164">GND</text>
<text x="238.1" y="164">GND</text>
<text x="25.8" y="168.6" transform="rotate(-90 25.8 168.6)">47k NTC</text>
<text x="29.9" y="169.5" transform="rotate(-90 29.9 169.5)">R12</text>
<text x="41.4" y="168.3" transform="rotate(-90 41.4 168.3)">RV2</text>
<text x="43.9" y="168.1" transform="rotate(-90 43.9 168.1)">10k</text>
<text x="25.3" y="186.2">GND</text>
<text x="41.2" y="186.2">GND</text>
<text x="61.5" y="186.2">GND</text>
</g>
<g font-size="1.4" fill="#008484">
<text x="206.4" y="28">LM1084IT-ADJ/NOPB</text>
<text x="208.7" y="31.9">OUT</text>
<text x="214.5" y="35.4" transform="rotate(-90 214.5 35.4)">ADJ</text>
<text x="217.9" y="31.9">IN</text>
<text x="208" y="38.1">U2</text>
<text x="156.6" y="45.1">LM78M05CT</text>
<text x="169.3" y="45.1">U1</text>
<text x="240.4" y="42.6">U4</text>
<text x="241" y="46.5">IN</text>
<text x="246.6" y="42.6">LM7815ACT</text>
<text x="248.7" y="46.5">OUT</text>
<text x="159.8" y="49">OUT</text>
<text x="165.6" y="52.6" transform="rotate(-90 165.6 52.6)">GND</text>
<text x="169" y="49">IN</text>
<text x="246.9" y="50" transform="rotate(-90 246.9 50)">GND</text>
<text x="206.4" y="63.5">LM1084IT-ADJ/NOPB</text>
<text x="208.7" y="67.4">OUT</text>
<text x="214.5" y="71" transform="rotate(-90 214.5 71)">ADJ</text>
<text x="217.9" y="67.4">IN</text>
<text x="241" y="71.2">IN</text>
<text x="246.9" y="69.8" transform="rotate(-90 246.9 69.8)">GND</text>
<text x="248.7" y="71.2">OUT</text>
<text x="208" y="73.7">U3</text>
<text x="240.4" y="75">U5</text>
<text x="246.7" y="75">LM7915CT</text>
<text x="58.9" y="150">+</text>
<text x="61.5" y="150.5" transform="rotate(-90 61.5 150.5)">V+</text>
<text x="61.5" y="167.1">+</text>
<text x="64" y="167.6" transform="rotate(-90 64 167.6)">V+</text>
</g>
<g font-size="1.4" fill="#840000">
<text x="205.4" y="31.1">2</text>
<text x="221.9" y="31.1">3</text>
<text x="213.7" y="38.1" transform="rotate(-90 213.7 38.1)">1</text>
<text x="237.7" y="45.7">1</text>
<text x="254.3" y="45.7">3</text>
<text x="156.5" y="48.3">3</text>
<text x="173" y="48.3">1</text>
<text x="246.1" y="52.7" transform="rotate(-90 246.1 52.7)">2</text>
<text x="164.8" y="55.2" transform="rotate(-90 164.8 55.2)">2</text>
<text x="246.1" y="64.8" transform="rotate(-90 246.1 64.8)">1</text>
<text x="205.4" y="66.7">2</text>
<text x="221.9" y="66.7">3</text>
<text x="237.7" y="70.5">2</text>
<text x="254.3" y="70.5">3</text>
<text x="213.7" y="73.7" transform="rotate(-90 213.7 73.7)">1</text>
<text x="108.8" y="81.3">1</text>
<text x="119" y="81.3">2</text>
<text x="108.8" y="121.9">1</text>
<text x="119" y="121.9">2</text>
<text x="124.8" y="127" transform="rotate(-90 124.8 127)">2</text>
<text x="131.8" y="127" transform="rotate(-90 131.8 127)">2</text>
<text x="124.8" y="133.3" transform="rotate(-90 124.8 133.3)">1</text>
<text x="131.8" y="133.3" transform="rotate(-90 131.8 133.3)">1</text>
<text x="218.7" y="134.6">2</text>
<text x="225" y="134.6">1</text>
<text x="42.9" y="144.8" transform="rotate(-90 42.9 144.8)">1</text>
<text x="45.6" y="149.2">2</text>
<text x="54.2" y="149.2">3</text>
<text x="60.7" y="145.4" transform="rotate(-90 60.7 145.4)">8</text>
<text x="42.9" y="154.9" transform="rotate(-90 42.9 154.9)">3</text>
<text x="54.2" y="154.3">2</text>
<text x="72" y="151.8">1</text>
<text x="42.9" y="161.9" transform="rotate(-90 42.9 161.9)">1</text>
<text x="60.7" y="159.4" transform="rotate(-90 60.7 159.4)">4</text>
<text x="218.7" y="158.7">2</text>
<text x="225" y="158.7">1</text>
<text x="45.6" y="166.4">2</text>
<text x="56.8" y="166.4">5</text>
<text x="63.2" y="162.6" transform="rotate(-90 63.2 162.6)">8</text>
<text x="42.9" y="172.1" transform="rotate(-90 42.9 172.1)">3</text>
<text x="56.8" y="171.4">6</text>
<text x="74.5" y="168.9">7</text>
<text x="63.2" y="176.5" transform="rotate(-90 63.2 176.5)">4</text>
</g>
</svg>
